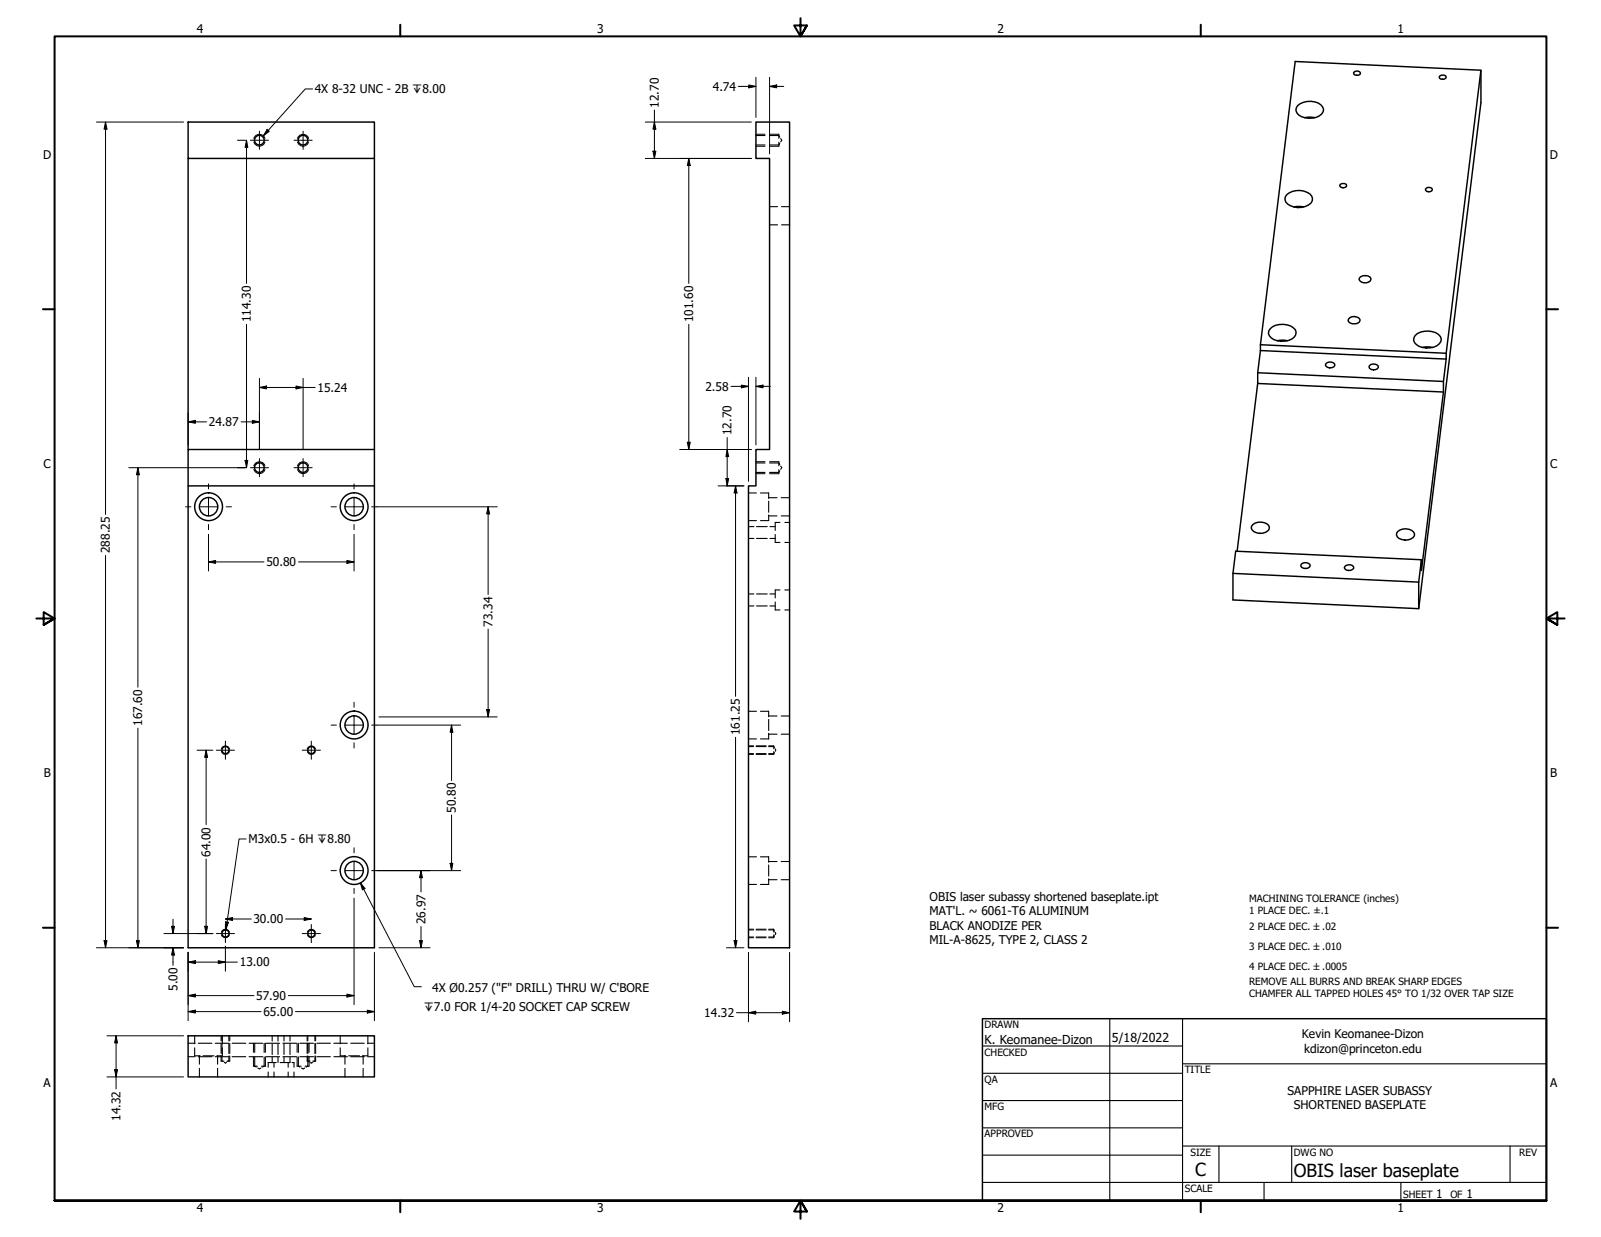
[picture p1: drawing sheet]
<svg xmlns="http://www.w3.org/2000/svg" width="559mm" height="432mm" viewBox="0 0 559 432" stroke-linecap="round" stroke-linejoin="round" font-family="sans-serif">
<!-- layer: Hidden Narrow (ANSI) -->
<g fill="none" stroke="#000" stroke-width=".35">
<path d="M88.6 49.6a2.06 2.06 0 0 0 2 1.5 2.06 2.06 0 0 0 1.9-1.5M88.6 48.3a2.02 2.02 0 0 1 1.9-1.4 2.02 2.02 0 0 1 2 1.4M103.8 49.6a2.06 2.06 0 0 0 2 1.5 2.06 2.06 0 0 0 2-1.5M103.8 48.3a2.02 2.02 0 0 1 2-1.4 2.02 2.02 0 0 1 1.9 1.4M263.8 51.1h3.2M263.8 46.9h3.2M268.6 51.1h3.2M268.6 46.9h3.2M88.6 163.9a2.06 2.06 0 0 0 2 1.5 2.06 2.06 0 0 0 1.9-1.5M88.6 162.6a2.02 2.02 0 0 1 1.9-1.4 2.02 2.02 0 0 1 2 1.4M103.8 163.9a2.06 2.06 0 0 0 2 1.5 2.06 2.06 0 0 0 2-1.5M103.8 162.6a2.02 2.02 0 0 1 2-1.4 2.02 2.02 0 0 1 1.9 1.4"/>
<path d="M263.8 165.4h3.2M263.8 161.2h3.2M268.6 165.4h3.2M268.6 161.2h3.2M77.3 262.3a1.47 1.47 0 0 0 1.4 1 1.47 1.47 0 0 0 1.4-1M77.3 261.4a1.47 1.47 0 0 1 1.4-1 1.47 1.47 0 0 1 1.4 1M107.3 261.4a1.52 1.52 0 0 1 1.4-1 1.52 1.52 0 0 1 1.4 1M107.3 262.3a1.43 1.43 0 0 0 1.4 1 1.43 1.43 0 0 0 1.3-1M261.2 263.3h1.8M261.2 260.3h1.8M263.9 263.3h3.5M263.9 260.3h3.5"/>
<path d="M268.3 263.3h1.8M268.3 260.3h1.8M77.3 326.3a1.47 1.47 0 0 0 1.4 1 1.47 1.47 0 0 0 1.4-1M77.3 325.4a1.47 1.47 0 0 1 1.4-1 1.47 1.47 0 0 1 1.4 1M107.3 325.4a1.52 1.52 0 0 1 1.4-1 1.52 1.52 0 0 1 1.4 1M107.3 326.3a1.43 1.43 0 0 0 1.4 1 1.43 1.43 0 0 0 1.3-1M261.2 327.3h1.8M261.2 324.4h1.8M263.9 327.3h3.5M263.9 324.4h3.5M268.3 327.3h1.8M268.3 324.4h1.8"/>
<path d="M77.2 361.6v1.7M77.2 364.2v3.5M77.2 368.6v1.8M80.2 361.6v1.7M80.2 364.2v3.5M80.2 368.6v1.8M88.5 364.2v3.1M88.5 368.9v3.3M92.6 364.2v3.1M92.6 368.9v3.3M103.7 364.2v3.1M103.7 368.9v3.3"/>
<path d="M107.2 361.6v1.7M107.2 364.2v3.5M107.2 368.6v1.8M107.9 364.2v3.1M107.9 368.9v3.3M110.2 361.6v1.7M110.2 364.2v3.5M110.2 368.6v1.8"/>
</g>
<!-- layer: Visible (ANSI) -->
<g fill="none" stroke="#000" stroke-width=".51">
<path d="M452.9 36.9a6.4 6.4 0 0 1 8.7 .4 2.2 2.2 0 0 1-1.1 3.1 6.6 6.6 0 0 1-7.9-1l-.3-.9zM472.8 25a1.39 1.39 0 0 1 2.1 .5 1.29 1.29 0 0 1-1.3 .8 1.29 1.29 0 0 1-1.2-.9zM502.7 26.4a1.39 1.39 0 0 1 2.1 .5 1.3 1.3 0 0 1-1.3 .8 1.3 1.3 0 0 1-1.2-.9zM516.9 24.5l-12.1 98.8v2l-64.9-2.9M65.7 42.6h65v12.7h-65zM65.7 55.3v101.6M130.7 55.3v275.5h-65v-161.2h65M263.8 42.6h11.8v288.2h-14.4v-161.2h2.6v-12.7h4.8v-101.6h-4.8zM455.4 41.1l1.1-.2 2.4 .2M449.1 68a6.4 6.4 0 0 1 8.7 .5 2.2 2.2 0 0 1-1.1 3.1 6.4 6.4 0 0 1-7.9-1.1l-.2-1.7zM451.5 72.2h3.5M467.9 64.3a1.44 1.44 0 0 1 2.1 .4 1.28 1.28 0 0 1-1.2 .8 1.28 1.28 0 0 1-1.2-.9z"/>
<path d="M497.8 65.7a1.44 1.44 0 0 1 2.1 .4 1.28 1.28 0 0 1-1.2 .8 1.28 1.28 0 0 1-1.2-.9zM474.5 97a2.68 2.68 0 0 1 4 .2 2.15 2.15 0 0 1-1.7 1.6 2.15 2.15 0 0 1-2.2-.8l-.3-.5zM443.4 114.7a6.4 6.4 0 0 1 8.7 .4 2.64 2.64 0 0 1-2.3 3.7 6.3 6.3 0 0 1-6.8-1.6l-.3-.8 .1-.9zM445.8 118.9l1.2-.2 2.3 .2M470.7 111.3a2.57 2.57 0 0 1 4 .2 2.1 2.1 0 0 1-3.4 1.3l-.6-.5-.2-.5zM494 117.1a6.4 6.4 0 0 1 8.7 .4 2.24 2.24 0 0 1-1.1 3.1 6.6 6.6 0 0 1-7.9-1l-.3-.9zM439 133.9l-7.2 58.5M439 130.1l64.8 3.1M439.9 122.4l-.9 7.7v3.8l64.8 2.9M439.9 122.4v-2.1l12.2-98.8 64.8 3v11.3l-21.7 176.7M439.9 120.3l64.9 3M462.8 126.9a1.82 1.82 0 0 1 3.1 .7 1.97 1.97 0 0 1-3.3-.2z"/>
<path d="M478 127.6a2.13 2.13 0 0 1 3.1 .2v.5a1.92 1.92 0 0 1-3.3-.2zM496.4 121.3l1.2-.2 2.4 .2M503.8 136.8l-7.7 62.3v-3.7l-64.8-3-1 7.8v9.2l64.9 3.1v-9.3M504.8 125.3l-1 7.9v3.6M130.7 156.9h-65v12.7M437.3 183.1a4.3 4.3 0 0 1 5.5 .3l.2 .6a2.26 2.26 0 0 1-2.2 2.1 3.6 3.6 0 0 1-4-1.7v-.7zM454.2 197a2.13 2.13 0 0 1 3.1 .2v.4a1.92 1.92 0 0 1-3.3-.1zM469.4 197.7a1.81 1.81 0 0 1 3.1 .6 1.97 1.97 0 0 1-3.3-.1zM487.9 185.5a3.9 3.9 0 0 1 5.8 .9 2.26 2.26 0 0 1-2.3 2.1 3.6 3.6 0 0 1-4-1.7l.1-.7zM496.1 195.4l-.9 7.8M430.3 200.2l64.9 3M65.7 361.6h65v14.3h-65z"/>
<circle cx="90.5" cy="48.9" r="1.68"/>
<circle cx="105.8" cy="48.9" r="1.68"/>
<circle cx="72.8" cy="176.9" r="3.2"/>
<circle cx="72.8" cy="176.9" r="4.9"/>
<circle cx="90.5" cy="163.2" r="1.68"/>
<circle cx="105.8" cy="163.2" r="1.68"/>
<circle cx="123.6" cy="176.9" r="3.2"/>
<circle cx="123.6" cy="176.9" r="4.9"/>
<circle cx="123.6" cy="253.1" r="3.2"/>
<circle cx="123.6" cy="253.1" r="4.9"/>
<circle cx="78.7" cy="261.8" r="1.24"/>
<circle cx="108.7" cy="261.8" r="1.24"/>
<circle cx="123.6" cy="303.9" r="3.2"/>
<circle cx="123.6" cy="303.9" r="4.9"/>
<circle cx="78.7" cy="325.9" r="1.24"/>
<circle cx="108.7" cy="325.9" r="1.24"/>
</g>
<!-- layer: Hidden (ANSI) -->
<g fill="none" stroke="#000" stroke-width=".38">
<path d="M263.8 50.6h3.2M263.8 47.3h3.2M268.6 47.3h3.2l.4 .6M271.8 46.9v1.4M271.8 49.7v1.4M272.2 50l-.4 .6h-3.2M272.5 48.4l.4 .6-.4 .5M268.6 78.5h2.8M268.6 72.1h2.8M272.8 78.5h2.8M272.8 72.1h2.8M261.2 172.1h2.8"/>
<path d="M263.8 164.9h3.2M263.8 161.6h3.2M265.4 172.1h2.9v1.9M268.3 174.9v3.9M268.3 179.8v1.9h-2.9M268.3 173.7h2.9M268.6 161.6h3.2l.4 .6M271.8 161.2v1.4M271.8 164v1.4M272.2 164.3l-.4 .6h-3.2M272.5 162.7l.4 .6-.4 .5M272.7 173.7h2.9"/>
<path d="M261.2 181.7h2.8M261.2 183.8h1.9M261.2 188h1.9M264 183.8h3.8M264 188h3.8M268.3 180.1h2.9M268.7 183.8h1.9M268.7 188h1.9M270.6 186.6v2.8h1.6M272.2 182.4h-1.6v2.8M272.7 180.1h2.9M273.9 182.4h1.7"/>
<path d="M273.9 189.4h1.7M261.2 207.3h1.9M261.2 211.5h1.9M264 207.3h3.8M264 211.5h3.8M268.7 207.3h1.9M268.7 211.5h1.9M270.6 210.1v2.8h1.6M272.2 205.9h-1.6v2.8M273.9 205.9h1.7M273.9 212.9h1.7M261.2 257.9h2.8"/>
<path d="M261.2 248.3h2.8M265.4 248.3h2.9v1.9M268.3 251.1v3.9M268.3 256v1.9h-2.9M268.3 256.3h2.9M268.3 249.9h2.9M272.7 256.3h2.9M272.7 249.9h2.9M261.2 263.1h1.8M261.2 260.6h1.8M263.9 263.1h3.5M263.9 260.6h3.5"/>
<path d="M268.3 260.6h1.8l.2 .4M270.1 260.3v1.1M270.1 262.4v.9M270.3 262.7l-.2 .4h-1.8M270.6 261.4l.2 .5-.2 .4M261.2 299.1h2.8M265.4 299.1h2.9v1.9M261.2 308.7h2.8M268.3 301.9v3.9M268.3 306.8v1.9h-2.9M268.3 307.1h2.9M268.3 300.7h2.9"/>
<path d="M272.7 307.1h2.9M272.7 300.7h2.9M261.2 327.1h1.8M261.2 324.6h1.8M263.9 327.1h3.5M263.9 324.6h3.5M268.3 324.6h1.8l.2 .5M270.1 324.4v1M270.1 326.3v1M270.3 326.6l-.2 .5h-1.8M270.6 325.4l.2 .5-.2 .4M65.7 368.9h2.4"/>
<path d="M65.7 364.2h2.4M67.9 365.8v2.8h1.9M67.9 361.6v2.8M69.2 368.9h4.8M69.2 364.2h4.8M69.6 368.6v2.9M69.6 372.9v3M70.9 368.6h3.8M75.1 368.9h4.8M75.1 364.2h4.8v3.5M75.9 368.6v2.9M75.9 372.9v3"/>
<path d="M77.2 370.4h1M77.5 368.6v1.8l.4 .2M77.5 361.6v1.7M77.5 364.2v3.5M77.6 365.8v2.8h-1.9M77.6 361.6v2.8M78.3 370.8l.4 .3 .4-.3M79.2 370.4h1M79.9 368.6v1.8l-.4 .2M79.9 361.6v1.7M81 368.9h4.8M81 364.2h4.8"/>
<path d="M86.9 368.9h4.8M86.9 364.2h4.8M88.5 372.2h1.4M88.9 368.9v3.3l.6 .3M88.9 364.2v3.1M90 372.8l.6 .3 .5-.3M91.2 372.2h1.4M92.2 368.9v3.3l-.6 .3M92.2 364.2v3.1M92.8 368.9h4.8M92.8 364.2h4.8M93.6 374.2v1.7"/>
<path d="M95 361.6v1.8M95 364.4v3.7M95 369v1.9M95.6 370.9v1.7M95.6 374.2v1.7M96.4 370.9h-2.8v1.7M97 361.6v1.8M97 364.4v3.7M97 369v1.9M98.7 368.9h4.8M98.7 364.2h4.8M99.1 361.6v1.8"/>
<path d="M99.1 364.4v3.7M99.1 369v1.9M100.6 370.9v1.7M100.6 374.2v1.7M101.2 369v1.9h-3.4M101.2 361.6v1.8M101.2 364.4v3.7M101.9 370.9h.7v1.7M102.6 374.2v1.7M103.7 372.2h1.4M104.1 368.9v3.3l.6 .3M104.1 364.2v3.1"/>
<path d="M104.6 368.9h4.8M104.6 364.2h4.8M105.2 372.8l.6 .3 .6-.3M106.5 372.2h1.4M107.2 370.4h1M107.4 370.4l.5 .2M107.4 361.6v1.7M107.4 364.2v3.5M107.4 368.6v3.6l-.5 .3M108.3 370.8l.3 .3 .5-.3M109.2 370.4h1M109.9 368.6v1.8l-.4 .2"/>
<path d="M109.9 361.6v1.7M109.9 364.2v3.5M110.6 368.9h4.7M110.6 364.2h4.7M116.5 368.9h4.7M116.5 364.2h4.7M118.7 365.8v2.8h1.9M118.7 361.6v2.8M120.4 368.6v2.9M120.4 372.9v3M121.7 368.6h3.8M122.4 368.9h4.7"/>
<path d="M122.4 364.2h4.7M126.7 368.6v2.9M126.7 372.9v3M128.3 368.9h2.4M128.3 364.2h2.4M128.4 365.8v2.8h-1.9M128.4 361.6v2.8"/>
</g>
<!-- layer: Border (ANSI) -->
<g fill="none" stroke="#000" stroke-width=".7">
<path d="M139.7 8.6v4.1M279.4 6.3v6.4l-2.2-3.8h4.4l-2.2 3.8 2.2-3.8M419.1 8.6v4.1M15 107.9h4M539.8 107.9h4M12.7 215.9h6.3l-3.8-2.2v4.4l3.8-2.2-3.8 2.2M546.1 215.9h-6.3l3.8-2.2v4.4l-3.8-2.2 3.8 2.2M15 323.8h4M539.8 323.8h4M19 419.1v-406.4h520.8v406.4h-520.8h520.8M139.7 419.1v4.1M419.1 419.1v4.1"/>
<path d="M281.6 422.9l-2.2-3.8 2.2 3.8h-4.4l2.2-3.8v6.3"/>
</g>
<!-- layer: Title (ANSI) -->
<g fill="none" stroke="#000" stroke-width=".38">
<path d="M387.3 355.6v63.5M412.7 355.6v63.5M342.9 365.1h69.8M342.9 374.6h69.8M412.7 371.3h127.1M342.9 384.2h69.8M342.9 393.7h69.8M342.9 412.7h196.9M342.9 403.2h69.8M412.7 400h127.1M425.4 400v12.7M441.2 412.7v6.4"/>
<path d="M450.8 400v12.7M488.9 412.7v6.4M527 400v12.7"/>
</g>
<path d="M342.9 355.6h196.9v63.5h-196.9z" fill="none" stroke="#000" stroke-width=".51"/>
<!-- layer: Dimension (ANSI) -->
<g fill="none" stroke="#000" stroke-width=".35">
<path d="M228.4 38.4v16.9M257.7 30.2h6.1M261.4 29.7l2.4 .5-2.4 .5zM263.8 27v14M268.6 30.2l2.5-.5v1zM268.6 30.2h5M268.6 27v26.7M33.7 42.6h30.4M36.8 42.6l.5 2.5h-1zM36.8 42.6v137M82.9 49h2.8M86 49l.5 2.4h-1z"/>
<path d="M86 49v49.9M225.2 42.6h37.1M225.2 55.3h37.1M227.9 52.8h1l-.5 2.5zM228.4 42.6l.5 2.5h-1zM240.4 55.3l.5 2.5h-1zM240.4 55.3v43.6M86 113.2v50.1M240.4 113.2v43.7M90.6 135.3l2.4-.6v1.1zM90.6 132.1v24.7M90.6 135.3h19.4"/>
<path d="M103.3 134.7l2.5 .6-2.5 .5zM105.8 132.1v24.7M255.1 134.9h6.1M258.8 134.4l2.4 .5-2.4 .5zM261.2 131.7v36.3M263.8 134.9l2.5-.5v1zM263.8 134.9h5.1M263.8 131.7v23.6M65.7 147.3l2.5-.6v1.1zM65.7 144.1v11.2M65.7 147.3h6.4M84.1 147.3h6.5"/>
<path d="M88.1 146.7l2.5 .6-2.5 .5zM237.2 156.9h25.1M239.9 154.4h1l-.5 2.5zM253.8 156.9l.5 2.5h-.9zM253.8 152.7v16.9M45 163.3h40.7M48.1 163.3l.5 2.4h-1zM48.1 163.3v76.6M85.5 160.7h1l-.5 2.6zM131.6 176.9h41.9M170.4 176.9l.5 2.5h-1zM170.4 176.9v30.6"/>
<path d="M250.6 169.6h9.1M253.4 167.1h.9l-.5 2.5zM256.7 169.6l.5 2.5h-1zM256.7 169.6v73.5M36.8 193.9v136.9M72.8 196.2l2.4-.6v1.1zM72.8 196.2h19.3M72.8 186.5v12.8M104.2 196.2h19.4M121.1 195.6l2.5 .6-2.5 .5zM123.6 186.5v12.8M170.4 219.6v30.7"/>
<path d="M48.1 254.2v76.6M131.6 253.1h29.2M132.3 250.3h41.2M157.6 253.1l.5 2.5h-1zM157.6 253.1v19.4M169.9 247.7h1l-.5 2.6zM256.7 257.4v73.4M68.8 261.9h5.5M71.9 261.9l.6 2.5h-1.1zM71.9 261.9v25.9M71.9 299.8v26.1M157.6 284.5v19.4"/>
<path d="M123.6 313.5v37.2M131.6 303.9h29.2M146.9 303.9l.5 2.5h-1zM146.9 303.9v7.4M157.1 301.4h1l-.5 2.5zM33.7 330.8h30.4M36.3 328.4h1l-.5 2.4zM47.6 328.4h1l-.5 2.4zM57.2 325.9h17.1M59.9 323.3h1l-.5 2.6zM60.4 330.8l.5 2.6h-1zM60.4 320.9v5"/>
<path d="M60.4 330.8v6.2M65.7 335.9l2.5-.6v1.1zM65.7 332.4v23.9M65.7 335.9h17.2M71.4 323.3h1.1l-.6 2.6zM76.2 335.3l2.5 .6-2.5 .5zM78.7 320.8l2.5-.5v1zM78.7 330.3v8.7M78.7 320.8h9M99.7 320.8h8.9M106.2 320.3l2.4 .5-2.4 .5zM130.7 332.4v23.9"/>
<path d="M132.3 330.8h17.8M146.4 328.4h1l-.5 2.4zM146.9 323.4v7.4M253.6 330.8h6.1M256.2 328.4h1l-.5 2.4zM261.2 332.4v24.3M275.6 332.4v24.3M65.7 353.1l2.5-.5v1zM65.7 347.5l2.5-.5v1zM65.7 353.1h25.4M65.7 347.5h22.9M100.6 347.5h23"/>
<path d="M103.1 353.1h27.6M121.1 347l2.5 .5-2.5 .5zM128.2 352.6l2.5 .5-2.5 .5zM257 353.5h18.6M261.2 353.5l2.6-.5v1zM273 353l2.6 .5-2.6 .5zM37.3 375.9h26.8M37.3 361.6h26.8M40 373.4h1l-.5 2.5zM40.5 361.6l.5 2.4h-1zM40.5 361.6v18.5"/>
</g>
<g fill="#000">
<path d="M261.4 29.7l2.4 .5-2.4 .5z" fill-rule="evenodd"/>
<path d="M268.6 30.2l2.5-.5v1z" fill-rule="evenodd"/>
<path d="M36.8 42.6l.5 2.5h-1z" fill-rule="evenodd"/>
<path d="M86 49l.5 2.4h-1z" fill-rule="evenodd"/>
<path d="M227.9 52.8h1l-.5 2.5z" fill-rule="evenodd"/>
<path d="M228.4 42.6l.5 2.5h-1z" fill-rule="evenodd"/>
<path d="M240.4 55.3l.5 2.5h-1z" fill-rule="evenodd"/>
<path d="M90.6 135.3l2.4-.6v1.1z" fill-rule="evenodd"/>
<path d="M103.3 134.7l2.5 .6-2.5 .5z" fill-rule="evenodd"/>
<path d="M258.8 134.4l2.4 .5-2.4 .5z" fill-rule="evenodd"/>
<path d="M263.8 134.9l2.5-.5v1z" fill-rule="evenodd"/>
<path d="M65.7 147.3l2.5-.6v1.1z" fill-rule="evenodd"/>
<path d="M88.1 146.7l2.5 .6-2.5 .5z" fill-rule="evenodd"/>
<path d="M239.9 154.4h1l-.5 2.5z" fill-rule="evenodd"/>
<path d="M253.8 156.9l.5 2.5h-.9z" fill-rule="evenodd"/>
<path d="M48.1 163.3l.5 2.4h-1z" fill-rule="evenodd"/>
<path d="M85.5 160.7h1l-.5 2.6z" fill-rule="evenodd"/>
<path d="M170.4 176.9l.5 2.5h-1z" fill-rule="evenodd"/>
<path d="M253.4 167.1h.9l-.5 2.5z" fill-rule="evenodd"/>
<path d="M256.7 169.6l.5 2.5h-1z" fill-rule="evenodd"/>
<path d="M72.8 196.2l2.4-.6v1.1z" fill-rule="evenodd"/>
<path d="M121.1 195.6l2.5 .6-2.5 .5z" fill-rule="evenodd"/>
<path d="M157.6 253.1l.5 2.5h-1z" fill-rule="evenodd"/>
<path d="M169.9 247.7h1l-.5 2.6z" fill-rule="evenodd"/>
<path d="M71.9 261.9l.6 2.5h-1.1z" fill-rule="evenodd"/>
<path d="M146.9 303.9l.5 2.5h-1z" fill-rule="evenodd"/>
<path d="M157.1 301.4h1l-.5 2.5z" fill-rule="evenodd"/>
<path d="M36.3 328.4h1l-.5 2.4z" fill-rule="evenodd"/>
<path d="M47.6 328.4h1l-.5 2.4z" fill-rule="evenodd"/>
<path d="M59.9 323.3h1l-.5 2.6z" fill-rule="evenodd"/>
<path d="M60.4 330.8l.5 2.6h-1z" fill-rule="evenodd"/>
<path d="M65.7 335.9l2.5-.6v1.1z" fill-rule="evenodd"/>
<path d="M71.4 323.3h1.1l-.6 2.6z" fill-rule="evenodd"/>
<path d="M76.2 335.3l2.5 .6-2.5 .5z" fill-rule="evenodd"/>
<path d="M78.7 320.8l2.5-.5v1z" fill-rule="evenodd"/>
<path d="M106.2 320.3l2.4 .5-2.4 .5z" fill-rule="evenodd"/>
<path d="M146.4 328.4h1l-.5 2.4z" fill-rule="evenodd"/>
<path d="M256.2 328.4h1l-.5 2.4z" fill-rule="evenodd"/>
<path d="M65.7 353.1l2.5-.5v1z" fill-rule="evenodd"/>
<path d="M65.7 347.5l2.5-.5v1z" fill-rule="evenodd"/>
<path d="M121.1 347l2.5 .5-2.5 .5z" fill-rule="evenodd"/>
<path d="M128.2 352.6l2.5 .5-2.5 .5z" fill-rule="evenodd"/>
<path d="M261.2 353.5l2.6-.5v1z" fill-rule="evenodd"/>
<path d="M273 353l2.6 .5-2.6 .5z" fill-rule="evenodd"/>
<path d="M40 373.4h1l-.5 2.5z" fill-rule="evenodd"/>
<path d="M40.5 361.6l.5 2.4h-1z" fill-rule="evenodd"/>
</g>
<!-- layer: Center Mark (ANSI) -->
<g fill="none" stroke="#000" stroke-width=".35">
<path d="M87.4 49h6.3M90.6 45.8v6.3M102.6 49h6.4M105.8 45.8v6.3M64.8 176.9h1.8M69.6 176.9h6.3M72.8 168.9v1.8M72.8 173.7v6.4M78.9 176.9h1.9M87.4 163.3h6.3M90.6 160.1v6.3M102.6 163.3h6.4"/>
<path d="M105.8 160.1v6.3M115.6 176.9h1.8M120.4 176.9h6.3M123.6 168.9v1.8M123.6 173.7v6.4M129.7 176.9h1.9M72.8 183.1v1.8M123.6 183.1v1.8M78.7 258.7v6.3M108.6 258.7v6.3M115.6 253.1h1.8M120.4 253.1h6.3"/>
<path d="M123.6 245.1v1.8M123.6 249.9v6.4M123.6 259.3v1.8M129.7 253.1h1.9M75.5 261.9h6.4M105.5 261.9h6.3M123.6 295.9v1.8M115.6 303.9h1.8M120.4 303.9h6.3M123.6 300.7v6.4M123.6 310.1v1.8M129.7 303.9h1.9"/>
<path d="M75.5 325.9h6.4M78.7 322.7v6.4M105.5 325.9h6.3M108.6 322.7v6.4"/>
</g>
<!-- layer: Symbol (ANSI) -->
<path d="M109.1 31.1h-2.5l-14.7 16.3M93.2 45.2l.8 .6-2.1 1.6zM85.9 292.9h-2.5l-4.5 31.5M125.8 308.2l1.6 1.9-.9 .5zM125.8 308.2l18.8 36.2h2.5M78.7 321.8l1.1 .1-.9 2.5z" fill="none" stroke="#000" stroke-width=".35"/>
<g fill="#000">
<path d="M93.2 45.2l.8 .6-2.1 1.6z" fill-rule="evenodd"/>
<path d="M125.8 308.2l1.6 1.9-.9 .5z" fill-rule="evenodd"/>
<path d="M78.7 321.8l1.1 .1-.9 2.5z" fill-rule="evenodd"/>
</g>
<g font-size="6.3">
<text x="417.2" y="410.6">C</text>
<text x="451.6" y="410.7">OBIS laser baseplate</text>
</g>
<g font-size="4.3">
<text x="343.7" y="364.3">K. Keomanee-Dizon</text>
<text x="388.1" y="363.7">5/18/2022</text>
</g>
<g font-size="4.2">
<text x="68.7" y="11.7">4</text>
<text x="208.4" y="11.7">3</text>
<text x="348.1" y="11.7">2</text>
<text x="487.8" y="11.7">1</text>
<text x="109.9" y="32.6">4X 8-32 UNC - 2B ↧8.00</text>
<text x="248.8" y="31.7">4.74</text>
<text x="229.9" y="37.6" transform="rotate(-90 229.9 37.6)">12.70</text>
<text x="15.1" y="55.5">D</text>
<text x="540.9" y="55.5">D</text>
<text x="87.6" y="112.5" transform="rotate(-90 87.6 112.5)">114.30</text>
<text x="241.9" y="112.5" transform="rotate(-90 241.9 112.5)">101.60</text>
<text x="110.8" y="136.8">15.24</text>
<text x="246.2" y="136.4">2.58</text>
<text x="72.9" y="148.8">24.87</text>
<text x="255.3" y="151.9" transform="rotate(-90 255.3 151.9)">12.70</text>
<text x="15.2" y="163.4">C</text>
<text x="541" y="163.4">C</text>
<text x="38.4" y="193.1" transform="rotate(-90 38.4 193.1)">288.25</text>
<text x="93" y="197.7">50.80</text>
<text x="171.9" y="218.8" transform="rotate(-90 171.9 218.8)">73.34</text>
<text x="49.7" y="253.4" transform="rotate(-90 49.7 253.4)">167.60</text>
<text x="258.3" y="256.6" transform="rotate(-90 258.3 256.6)">161.25</text>
<text x="15.3" y="271.4">B</text>
<text x="541.1" y="271.4">B</text>
<text x="159.1" y="283.7" transform="rotate(-90 159.1 283.7)">50.80</text>
<text x="73.5" y="299.1" transform="rotate(-90 73.5 299.1)">64.00</text>
<text x="86.7" y="294.4">M3x0.5 - 6H ↧8.80</text>
<text x="324.4" y="314.5">OBIS laser subassy shortened baseplate.ipt</text>
<text x="88.5" y="322.3">30.00</text>
<text x="148.5" y="322.6" transform="rotate(-90 148.5 322.6)">26.97</text>
<text x="324.4" y="319.5">MAT'L. ~ 6061-T6 ALUMINUM</text>
<text x="324.4" y="324.5">BLACK ANODIZE PER</text>
<text x="324.4" y="329.6">MIL-A-8625, TYPE 2, CLASS 2</text>
<text x="83.7" y="337.4">13.00</text>
<text x="61.9" y="345.9" transform="rotate(-90 61.9 345.9)">5.00</text>
<text x="150.9" y="346.1">4X Ø0.257 (&quot;F&quot; DRILL) THRU W/ C'BORE</text>
<text x="89.4" y="349.1">57.90</text>
<text x="91.9" y="354.6">65.00</text>
<text x="245.8" y="355">14.32</text>
<text x="454.4" y="362.4">Kevin Keomanee-Dizon</text>
<text x="455.2" y="367.4">kdizon@princeton.edu</text>
<text x="15.2" y="379.3">A</text>
<text x="449.4" y="382.2">SAPPHIRE LASER SUBASSY</text>
<text x="541" y="379.3">A</text>
<text x="451.5" y="387.2">SHORTENED BASEPLATE</text>
<text x="42" y="391.3" transform="rotate(-90 42 391.3)">14.32</text>
<text x="501.3" y="418.3">1</text>
<text x="511.8" y="418.3">1</text>
<text x="68.7" y="423.2">4</text>
<text x="208.4" y="423.2">3</text>
<text x="348.1" y="423.2">2</text>
<text x="487.8" y="423.2">1</text>
</g>
<text font-size="3.9" x="147.9" y="352.7">↧7.0 FOR 1/4-20 SOCKET CAP SCREW</text>
<g font-size="3.5">
<text x="436" y="314.7">MACHINING TOLERANCE (inches)</text>
<text x="436" y="318.9">1 PLACE DEC. ±.1</text>
<text x="436" y="324.8">2 PLACE DEC. ±.02</text>
<text x="436" y="331.7">3 PLACE DEC. ±.010</text>
<text x="436" y="338.6">4 PLACE DEC. ±.0005</text>
<text x="436" y="343.9">REMOVE ALL BURRS AND BREAK SHARP EDGES</text>
<text x="436" y="348">CHAMFER ALL TAPPED HOLES 45° TO 1/32 OVER TAP SIZE</text>
<text x="343.7" y="358.9">DRAWN</text>
<text x="343.7" y="368.5">CHECKED</text>
<text x="413.5" y="374.6">TITLE</text>
<text x="343.7" y="378">QA</text>
<text x="343.7" y="387.5">MFG</text>
<text x="343.7" y="397.1">APPROVED</text>
<text x="415.5" y="403.4">SIZE</text>
<text x="451.6" y="403.4">DWG NO</text>
<text x="530.3" y="403.4">REV</text>
<text x="413.5" y="416.1">SCALE</text>
<text x="489.7" y="418.3">SHEET</text>
<text x="506.2" y="418.3">OF</text>
</g>
</svg>
